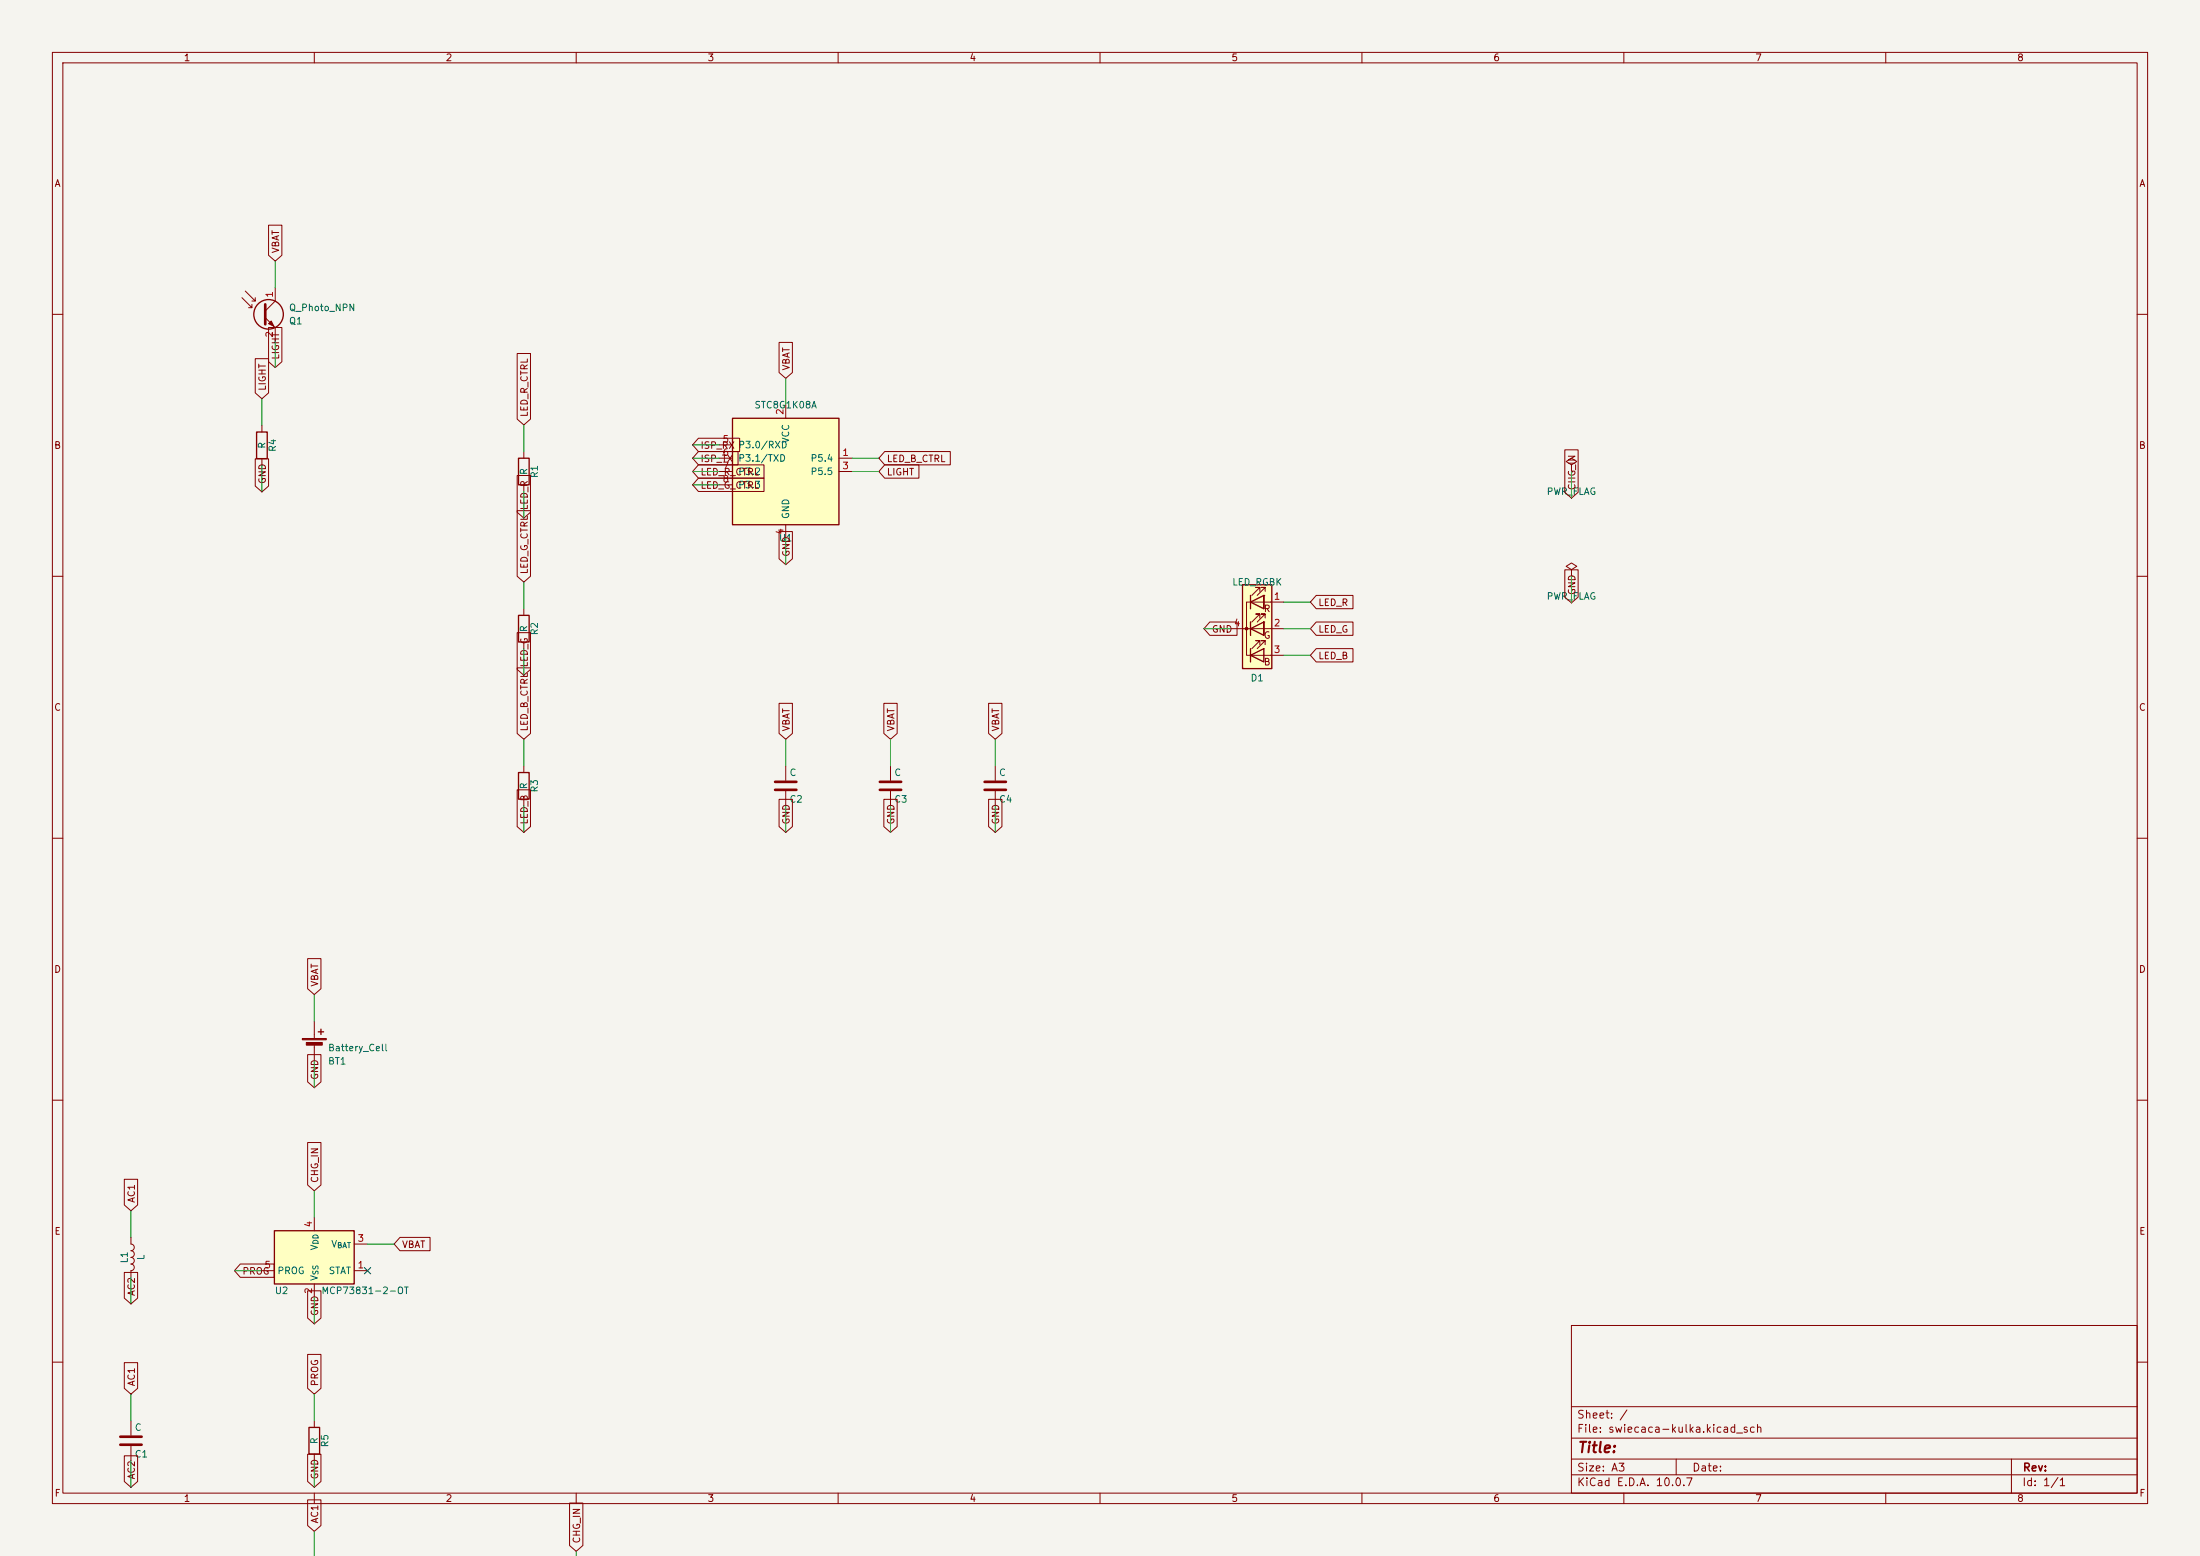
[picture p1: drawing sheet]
<svg xmlns="http://www.w3.org/2000/svg" width="420mm" height="297mm" viewBox="0 0 420 297" stroke-linecap="round" stroke-linejoin="round" font-family="sans-serif">
<path d="M0 0h420v297h-420z" fill="#f5f4ef" stroke="#f5f4ef" stroke-width=".19"/>
<g fill="none" stroke="#840000" stroke-width=".19">
<path d="M10 10h400v277h-400zM12 12h396v273h-396zM60 10v2M110 10v2M160 10v2M210 10v2M260 10v2M310 10v2M360 10v2M46.2 56.8l1.9 1.9v-.6M46.8 55.6l1.9 1.9v-.7M47.5 58.7h.6"/>
<path d="M48.1 57.5h.6M52.5 54.9v2.6l-1.9 1.9M10 60h2M50.6 60.6l1.9 1.9v2.6M408 60h2M50 81.2v1.3M50 87.5v1.3M300 88.7l1-.6-1-.6-1 .6 1 .6v1.3M300 90h.1M10 110h2M300 108.7l1-.6-1-.6-1 .6 1 .6v1.3M300 110h.1"/>
<path d="M408 110h2M10 160h2M408 160h2M60 194.9v3.3M60 199.2v3.3M10 210h2M408 210h2M300 253h108v32h-108zM10 260h2M300 278.5h108M300 274.5h108M300 268.5h108"/>
<path d="M320 278.5v3M384 278.5v6.5M408 260h2M60 285v2M110 285v2M160 285v2M210 285v2M260 285v2M300 281.5h108M310 285v2M360 285v2"/>
</g>
<g fill="#840000" stroke="#840000" stroke-width=".19">
<path d="M57.7 198.2h4.6v.3h-4.6z"/>
<path d="M58.5 199h3v.5h-3z"/>
<path d="M51.3 61.8l.5-.5 .5 1z"/>
</g>
<g fill="none" stroke="#840000" stroke-width=".25">
<path d="M49 82.5h2v5h-2zM60.8 197h1M61.3 196.4v1.1"/>
<circle cx="51.3" cy="60" r="2.82"/>
</g>
<path d="M50.6 58.1v3.8" fill="none" stroke="#840000" stroke-width=".51"/>
<path d="M237.2 111.6h5.6v16h-5.6z" fill="#ffffc2"/>
<circle cx="238" cy="120" r=".25" fill="#840000" stroke="#840000" stroke-width=".19"/>
<path d="M99 117.5h2v5h-2zM237.2 111.6h5.6v16h-5.6zM238.7 114.9l2.6-1.3v2.6zM238.7 120l2.6-1.3v2.6zM238.7 113.6v2.6M238.7 118.7v2.6M238.7 125.1l2.6-1.3v2.5zM238.7 123.8v2.5" fill="none" stroke="#840000" stroke-width=".25"/>
<g fill="none" stroke="#840000" stroke-width=".19">
<path d="M100 116.2v1.3M234.9 120h10.2M238.7 113.6v2.6M238.7 118.7v2.6M240.5 112.9v-.8h-.8h.8l-1.5 1.5M240.5 118v-.8h-.8h.8l-1.5 1.5M241.3 113.6h.1M241.3 113.6v2.6zM241.3 118.7h.1M241.3 118.7v2.6zM241.5 112.9v-.8h-.7h.7l-1.5 1.5M241.5 118v-.8h-.7h.7l-1.5 1.5"/>
<path d="M245.1 114.9h-7.1v10.2h1M100 122.5v1.3M238.7 125.1h6.4M240.5 123v-.7h-.8h.8l-1.5 1.5M241.5 123v-.7h-.7h.7l-1.5 1.5M150 146.2v2.8M150 151v2.8M25 236.2v1.3a.64 .64 0 0 1 .6 .6 .64 .64 0 0 1-.6 .6 .64 .64 0 0 1 .6 .7 .64 .64 0 0 1-.6 .6 .64 .64 0 0 1 .6 .6 .64 .64 0 0 1-.6 .7 .64 .64 0 0 1 .6 .6 .64 .64 0 0 1-.6 .6v1.3M25 271.2v2.8M25 276v2.8"/>
</g>
<path d="M148 149.2h4M148 150.8h4M23 274.2h4M23 275.8h4" fill="none" stroke="#840000" stroke-width=".51"/>
<path d="M52.4 234.9h15.2v10.2h-15.2z" fill="#ffffc2"/>
<path d="M99 87.5h2v5h-2zM52.4 234.9h15.2v10.2h-15.2zM59 272.5h2v5h-2z" fill="none" stroke="#840000" stroke-width=".25"/>
<path d="M100 86.2v1.3M100 92.5v1.3M60 232.4v2.5M67.6 237.5h2.6M49.8 242.5h2.6M60 245.1v2.5M67.6 242.5h2.6M60 271.2v1.3M60 277.5v1.3" fill="none" stroke="#840000" stroke-width=".19"/>
<path d="M139.8 79.8h20.4v20.4h-20.4z" fill="#ffffc2"/>
<path d="M139.8 79.8h20.4v20.4h-20.4zM99 147.5h2v5h-2z" fill="none" stroke="#840000" stroke-width=".25"/>
<g fill="none" stroke="#840000" stroke-width=".19">
<path d="M51.3 43h2.5v5.7l-1.3 1.1-1.2-1.1zM48.7 68.5h2.6v6.5l-1.3 1.1-1.3-1.1zM51.3 62.5h2.5v6.5l-1.3 1.2-1.2-1.2zM98.7 67.5h2.6v12.5l-1.3 1.1-1.3-1.1zM148.7 65.4h2.6v5.7l-1.3 1.1-1.3-1.1zM150 77.3v2.5M48.7 87.6h2.6v5.2l-1.3 1.1-1.3-1.1zM98.7 97.5h2.6v12.5l-1.3 1.1-1.3-1.1zM98.7 90.8h2.6v7l-1.3 1.1-1.3-1.1zM133.3 83.6h7.9v2.6h-7.9l-1.1-1.3zM133.3 86.2h7.6v2.5h-7.6l-1.1-1.2zM133.3 88.7h12.6v2.6h-12.6l-1.1-1.3z"/>
<path d="M133.3 91.3h12.6v2.5h-12.6l-1.1-1.3zM137.3 87.5h2.5M137.3 90h2.5M137.3 84.9h2.5M137.3 92.5h2.5M160.2 87.5h2.5M160.2 90h2.5M168.9 88.7h6.5v2.6h-6.5l-1.1-1.3zM168.9 86.2h12.5v2.5h-12.5l-1.1-1.2zM298.7 85.9h2.6v8.1l-1.3 1.1-1.3-1.1zM148.7 101.5h2.6v5.2l-1.3 1.1-1.3-1.1zM150 100.2v2.5"/>
<path d="M231 118.7h5.2v2.6h-5.2l-1.2-1.3zM251.3 113.6h7v2.6h-7l-1.1-1.3zM251.3 118.7h7v2.6h-7l-1.1-1.3zM298.7 108.8h2.6v5.2l-1.3 1.1-1.3-1.1zM98.7 127.5h2.6v12.5l-1.3 1.1-1.3-1.1zM98.7 120.8h2.6v7l-1.3 1.1-1.3-1.1zM148.7 134.2h2.6v5.8l-1.3 1.1-1.3-1.1zM168.7 134.2h2.6v5.8l-1.3 1.1-1.3-1.1zM188.7 134.2h2.6v5.8l-1.3 1.1-1.3-1.1zM251.3 123.8h7v2.6h-7l-1.1-1.3zM98.7 150.8h2.6v7l-1.3 1.1-1.3-1.1zM100 146.2v1.3"/>
<path d="M100 152.5v1.3M148.7 152.6h2.6v5.2l-1.3 1.1-1.3-1.1zM168.7 152.6h2.6v5.2l-1.3 1.1-1.3-1.1zM170 146.2v2.8M170 151v2.8M188.7 152.6h2.6v5.2l-1.3 1.1-1.3-1.1zM190 146.2v2.8M190 151v2.8M58.7 183h2.6v5.7l-1.3 1.1-1.3-1.1zM58.7 201.3h2.6v5.2l-1.3 1.1-1.3-1.1zM58.7 218.1h2.6v8.1l-1.3 1.1-1.3-1.1zM23.7 225.1h2.6v4.9l-1.3 1.1-1.3-1.1z"/>
<path d="M76.4 236.2h5.7v2.5h-5.7l-1.2-1.2zM23.7 242.9h2.6v4.9l-1.3 1.1-1.3-1.1zM45.9 241.3h6.4v2.5h-6.4l-1.1-1.3zM58.7 246.4h2.6v5.2l-1.3 1.1-1.3-1.1zM58.7 258.5h2.6v6.5l-1.3 1.1-1.3-1.1zM23.7 277.9h2.6v4.9l-1.3 1.1-1.3-1.1zM23.7 260.1h2.6v4.9l-1.3 1.1-1.3-1.1zM58.7 277.6h2.6v5.2l-1.3 1.1-1.3-1.1zM58.7 286.3h2.6v4.9l-1.3 1.1-1.3-1.1zM108.7 286.9h2.6v8.1l-1.3 1.1-1.3-1.1z"/>
</g>
<path d="M168 149.2h4M168 150.8h4M188 149.2h4M188 150.8h4" fill="none" stroke="#840000" stroke-width=".51"/>
<g fill="none" stroke="#009600" stroke-width=".19">
<path d="M52.5 49.8v5.1M50 76.1v5.1M52.5 65.1v5.1M150 72.2v5.1M50 88.8v5.1M100 81.1v5.1M100 93.8v5.1M132.2 90h5.1M132.2 92.5h5.1M132.2 87.5h5.1M132.2 84.9h5.1M162.7 90h5.1"/>
<path d="M162.7 87.5h5.1M300 90v5.1M100 111.1v5.1M150 102.7v5.1M229.8 120h5.1M245.1 114.9h5.1M245.1 120h5.1M300 110v5.1M100 123.8v5.1M245.1 125.1h5.1M100 141.1v5.1M100 153.8v5.1"/>
<path d="M150 141.1v5.1M150 153.8v5.1M170 141.1v5.1M170 153.8v5.1M190 141.1v5.1M190 153.8v5.1M60 189.8v5.1M60 202.5v5.1M25 231.1v5.1M60 227.3v5.1M70.2 237.5h5M25 243.8v5.1"/>
<path d="M44.8 242.5h5M60 247.6v5.1M25 266.1v5.1M25 278.8v5.1M60 266.1v5.1M60 278.8v5.1M60 292.3v4.8M110 296.1v1"/>
</g>
<path d="M69.6 241.9l1.2 1.2M70.8 241.9l-1.2 1.2" fill="none" stroke="#000084" stroke-width=".19"/>
<text font-size="2" fill="#840000" x="301" y="277.8">Title:</text>
<g font-size="1.5" fill="#840000">
<text x="300.9" y="273.8">File: swiecaca-kulka.kicad_sch</text>
<text x="300.9" y="271.1">Sheet: /</text>
<text x="300.9" y="281.2">Size: A3</text>
<text x="322.9" y="281.2">Date:</text>
<text x="386" y="281.2">Rev:</text>
<text x="300.9" y="284">KiCad E.D.A. 10.0.7</text>
<text x="385.9" y="284">Id: 1/1</text>
</g>
<g font-size="1.3" fill="#840000">
<text x="35" y="12">1</text>
<text x="85" y="12">2</text>
<text x="135" y="12">3</text>
<text x="185" y="12">4</text>
<text x="235" y="12">5</text>
<text x="285" y="12">6</text>
<text x="335" y="12">7</text>
<text x="385" y="12">8</text>
<text x="10.3" y="36">A</text>
<text x="408.3" y="36">A</text>
<text x="53.6" y="48.4" transform="rotate(-90 53.6 48.4)">VBAT</text>
<text x="53.6" y="68.8" transform="rotate(-90 53.6 68.8)">LIGHT</text>
<text x="151.1" y="70.8" transform="rotate(-90 151.1 70.8)">VBAT</text>
<text x="51.1" y="74.7" transform="rotate(-90 51.1 74.7)">LIGHT</text>
<text x="101.1" y="79.7" transform="rotate(-90 101.1 79.7)">LED_R_CTRL</text>
<text x="10.2" y="86">B</text>
<text x="133.6" y="86">ISP_RX P3.0/RXD</text>
<text x="133.6" y="88.5">ISP_TX</text>
<text x="169.2" y="88.5">LED_B_CTRL</text>
<text x="408.2" y="86">B</text>
<text x="51.1" y="92.5" transform="rotate(-90 51.1 92.5)">GND</text>
<text x="133.6" y="91.1">LED_R_CTRL</text>
<text x="133.6" y="93.6">LED_G_CTRL</text>
<text x="169.2" y="91.1">LIGHT</text>
<text x="301.1" y="93.7" transform="rotate(-90 301.1 93.7)">CHG_IN</text>
<text x="151.1" y="106.4" transform="rotate(-90 151.1 106.4)">GND</text>
<text x="101.1" y="109.7" transform="rotate(-90 101.1 109.7)">LED_G_CTRL LED_R R</text>
<text x="301.1" y="113.7" transform="rotate(-90 301.1 113.7)">GND</text>
<text x="241.1" y="117.2">R</text>
<text x="251.6" y="116">LED_R</text>
<text x="231.2" y="121.1">GND</text>
<text x="241.1" y="122.2">G</text>
<text x="251.6" y="121.1">LED_G</text>
<text x="241.1" y="127.3">B</text>
<text x="251.6" y="126.1">LED_B</text>
<text x="10.2" y="136">C</text>
<text x="408.2" y="136">C</text>
<text x="101.1" y="139.7" transform="rotate(-90 101.1 139.7)">LED_B_CTRL LED_G R</text>
<text x="151.1" y="139.7" transform="rotate(-90 151.1 139.7)">VBAT</text>
<text x="171.1" y="139.7" transform="rotate(-90 171.1 139.7)">VBAT</text>
<text x="191.1" y="139.7" transform="rotate(-90 191.1 139.7)">VBAT</text>
<text x="101.1" y="157.5" transform="rotate(-90 101.1 157.5)">LED_B R</text>
<text x="151.1" y="157.5" transform="rotate(-90 151.1 157.5)">GND</text>
<text x="171.1" y="157.5" transform="rotate(-90 171.1 157.5)">GND</text>
<text x="191.1" y="157.5" transform="rotate(-90 191.1 157.5)">GND</text>
<text x="10.2" y="186">D</text>
<text x="408.2" y="186">D</text>
<text x="61.1" y="188.4" transform="rotate(-90 61.1 188.4)">VBAT</text>
<text x="61.1" y="206.2" transform="rotate(-90 61.1 206.2)">GND</text>
<text x="61.1" y="225.9" transform="rotate(-90 61.1 225.9)">CHG_IN</text>
<text x="26.1" y="229.7" transform="rotate(-90 26.1 229.7)">AC1</text>
<text x="10.3" y="236">E</text>
<text x="76.6" y="238.5">VBAT</text>
<text x="408.3" y="236">E</text>
<text x="46.2" y="243.6">PROG</text>
<text x="26.1" y="247.5" transform="rotate(-90 26.1 247.5)">AC2</text>
<text x="61.1" y="251.3" transform="rotate(-90 61.1 251.3)">GND</text>
<text x="26.1" y="264.7" transform="rotate(-90 26.1 264.7)">AC1</text>
<text x="61.1" y="264.7" transform="rotate(-90 61.1 264.7)">PROG</text>
<text x="10.3" y="286">F</text>
<text x="26.1" y="282.5" transform="rotate(-90 26.1 282.5)">AC2</text>
<text x="35" y="287">1</text>
<text x="61.1" y="282.5" transform="rotate(-90 61.1 282.5)">GND</text>
<text x="85" y="287">2</text>
<text x="135" y="287">3</text>
<text x="185" y="287">4</text>
<text x="235" y="287">5</text>
<text x="285" y="287">6</text>
<text x="335" y="287">7</text>
<text x="385" y="287">8</text>
<text x="408.3" y="286">F</text>
<text x="61.1" y="290.9" transform="rotate(-90 61.1 290.9)">AC1</text>
<text x="111.1" y="294.7" transform="rotate(-90 111.1 294.7)">CHG_IN</text>
</g>
<g font-size="1.3" fill="#a90000">
<text x="52.4" y="56.9" transform="rotate(-90 52.4 56.9)">1</text>
<text x="52.4" y="64.5" transform="rotate(-90 52.4 64.5)">2</text>
<text x="149.9" y="79.3" transform="rotate(-90 149.9 79.3)">2</text>
<text x="137.8" y="84.8">5</text>
<text x="137.8" y="87.3">6</text>
<text x="137.8" y="89.9">7</text>
<text x="160.7" y="87.3">1</text>
<text x="160.7" y="89.9">3</text>
<text x="137.8" y="92.4">8</text>
<text x="149.9" y="102.2" transform="rotate(-90 149.9 102.2)">4</text>
<text x="235.5" y="119.9">4</text>
<text x="243.1" y="114.8">1</text>
<text x="243.1" y="119.9">2</text>
<text x="243.1" y="124.9">3</text>
<text x="59.9" y="234.4" transform="rotate(-90 59.9 234.4)">4</text>
<text x="68.2" y="237.3">3</text>
<text x="50.4" y="242.4">5</text>
<text x="68.2" y="242.4">1</text>
<text x="59.9" y="247.1" transform="rotate(-90 59.9 247.1)">2</text>
</g>
<g font-size="1.3" fill="#006464">
<text x="55.1" y="59.7">Q_Photo_NPN</text>
<text x="55.1" y="62.2">Q1</text>
<text x="143.9" y="78.3">STC8G1K08A</text>
<text x="51" y="85.8" transform="rotate(-90 51 85.8)">R</text>
<text x="53" y="86.4" transform="rotate(-90 53 86.4)">R4</text>
<text x="140.8" y="88.4">P3.1/TXD</text>
<text x="151" y="84.7" transform="rotate(-90 151 84.7)">VCC</text>
<text x="154.6" y="88.4">P5.4</text>
<text x="103" y="91.4" transform="rotate(-90 103 91.4)">R1</text>
<text x="140.8" y="91">P3.2</text>
<text x="140.8" y="93.5">P3.3</text>
<text x="154.6" y="91">P5.5</text>
<text x="295.2" y="94.8">PWR_FLAG</text>
<text x="151" y="99.2" transform="rotate(-90 151 99.2)">GND</text>
<text x="148.6" y="103.7">U1</text>
<text x="235.1" y="112.1">LED_RGBK</text>
<text x="295.2" y="114.8">PWR_FLAG</text>
<text x="103" y="121.4" transform="rotate(-90 103 121.4)">R2</text>
<text x="238.6" y="130.4">D1</text>
<text x="150.6" y="148.4">C</text>
<text x="170.6" y="148.4">C</text>
<text x="190.6" y="148.4">C</text>
<text x="103" y="151.4" transform="rotate(-90 103 151.4)">R3</text>
<text x="150.6" y="153.5">C2</text>
<text x="170.6" y="153.5">C3</text>
<text x="190.6" y="153.5">C4</text>
<text x="62.5" y="203.5">BT1</text>
<text x="62.5" y="201">Battery_Cell</text>
<text x="61" y="238.8" transform="rotate(-90 61 238.8)">V</text>
<text x="63.1" y="238.4">V</text>
<text x="24.7" y="241.2" transform="rotate(-90 24.7 241.2)">L1</text>
<text x="27.9" y="240.6" transform="rotate(-90 27.9 240.6)">L</text>
<text x="52.9" y="243.5">PROG</text>
<text x="61" y="244.6" transform="rotate(-90 61 244.6)">V</text>
<text x="62.7" y="243.5">STAT</text>
<text x="52.4" y="247.3">U2</text>
<text x="61.3" y="247.3">MCP73831-2-OT</text>
<text x="25.6" y="273.4">C</text>
<text x="61" y="275.8" transform="rotate(-90 61 275.8)">R</text>
<text x="25.6" y="278.5">C1</text>
<text x="63" y="276.4" transform="rotate(-90 63 276.4)">R5</text>
</g>
<g font-size="1" fill="#006464">
<text x="61" y="237.7" transform="rotate(-90 61 237.7)">DD</text>
<text x="64.2" y="238.5">BAT</text>
<text x="61" y="243.5" transform="rotate(-90 61 243.5)">SS</text>
</g>
</svg>
